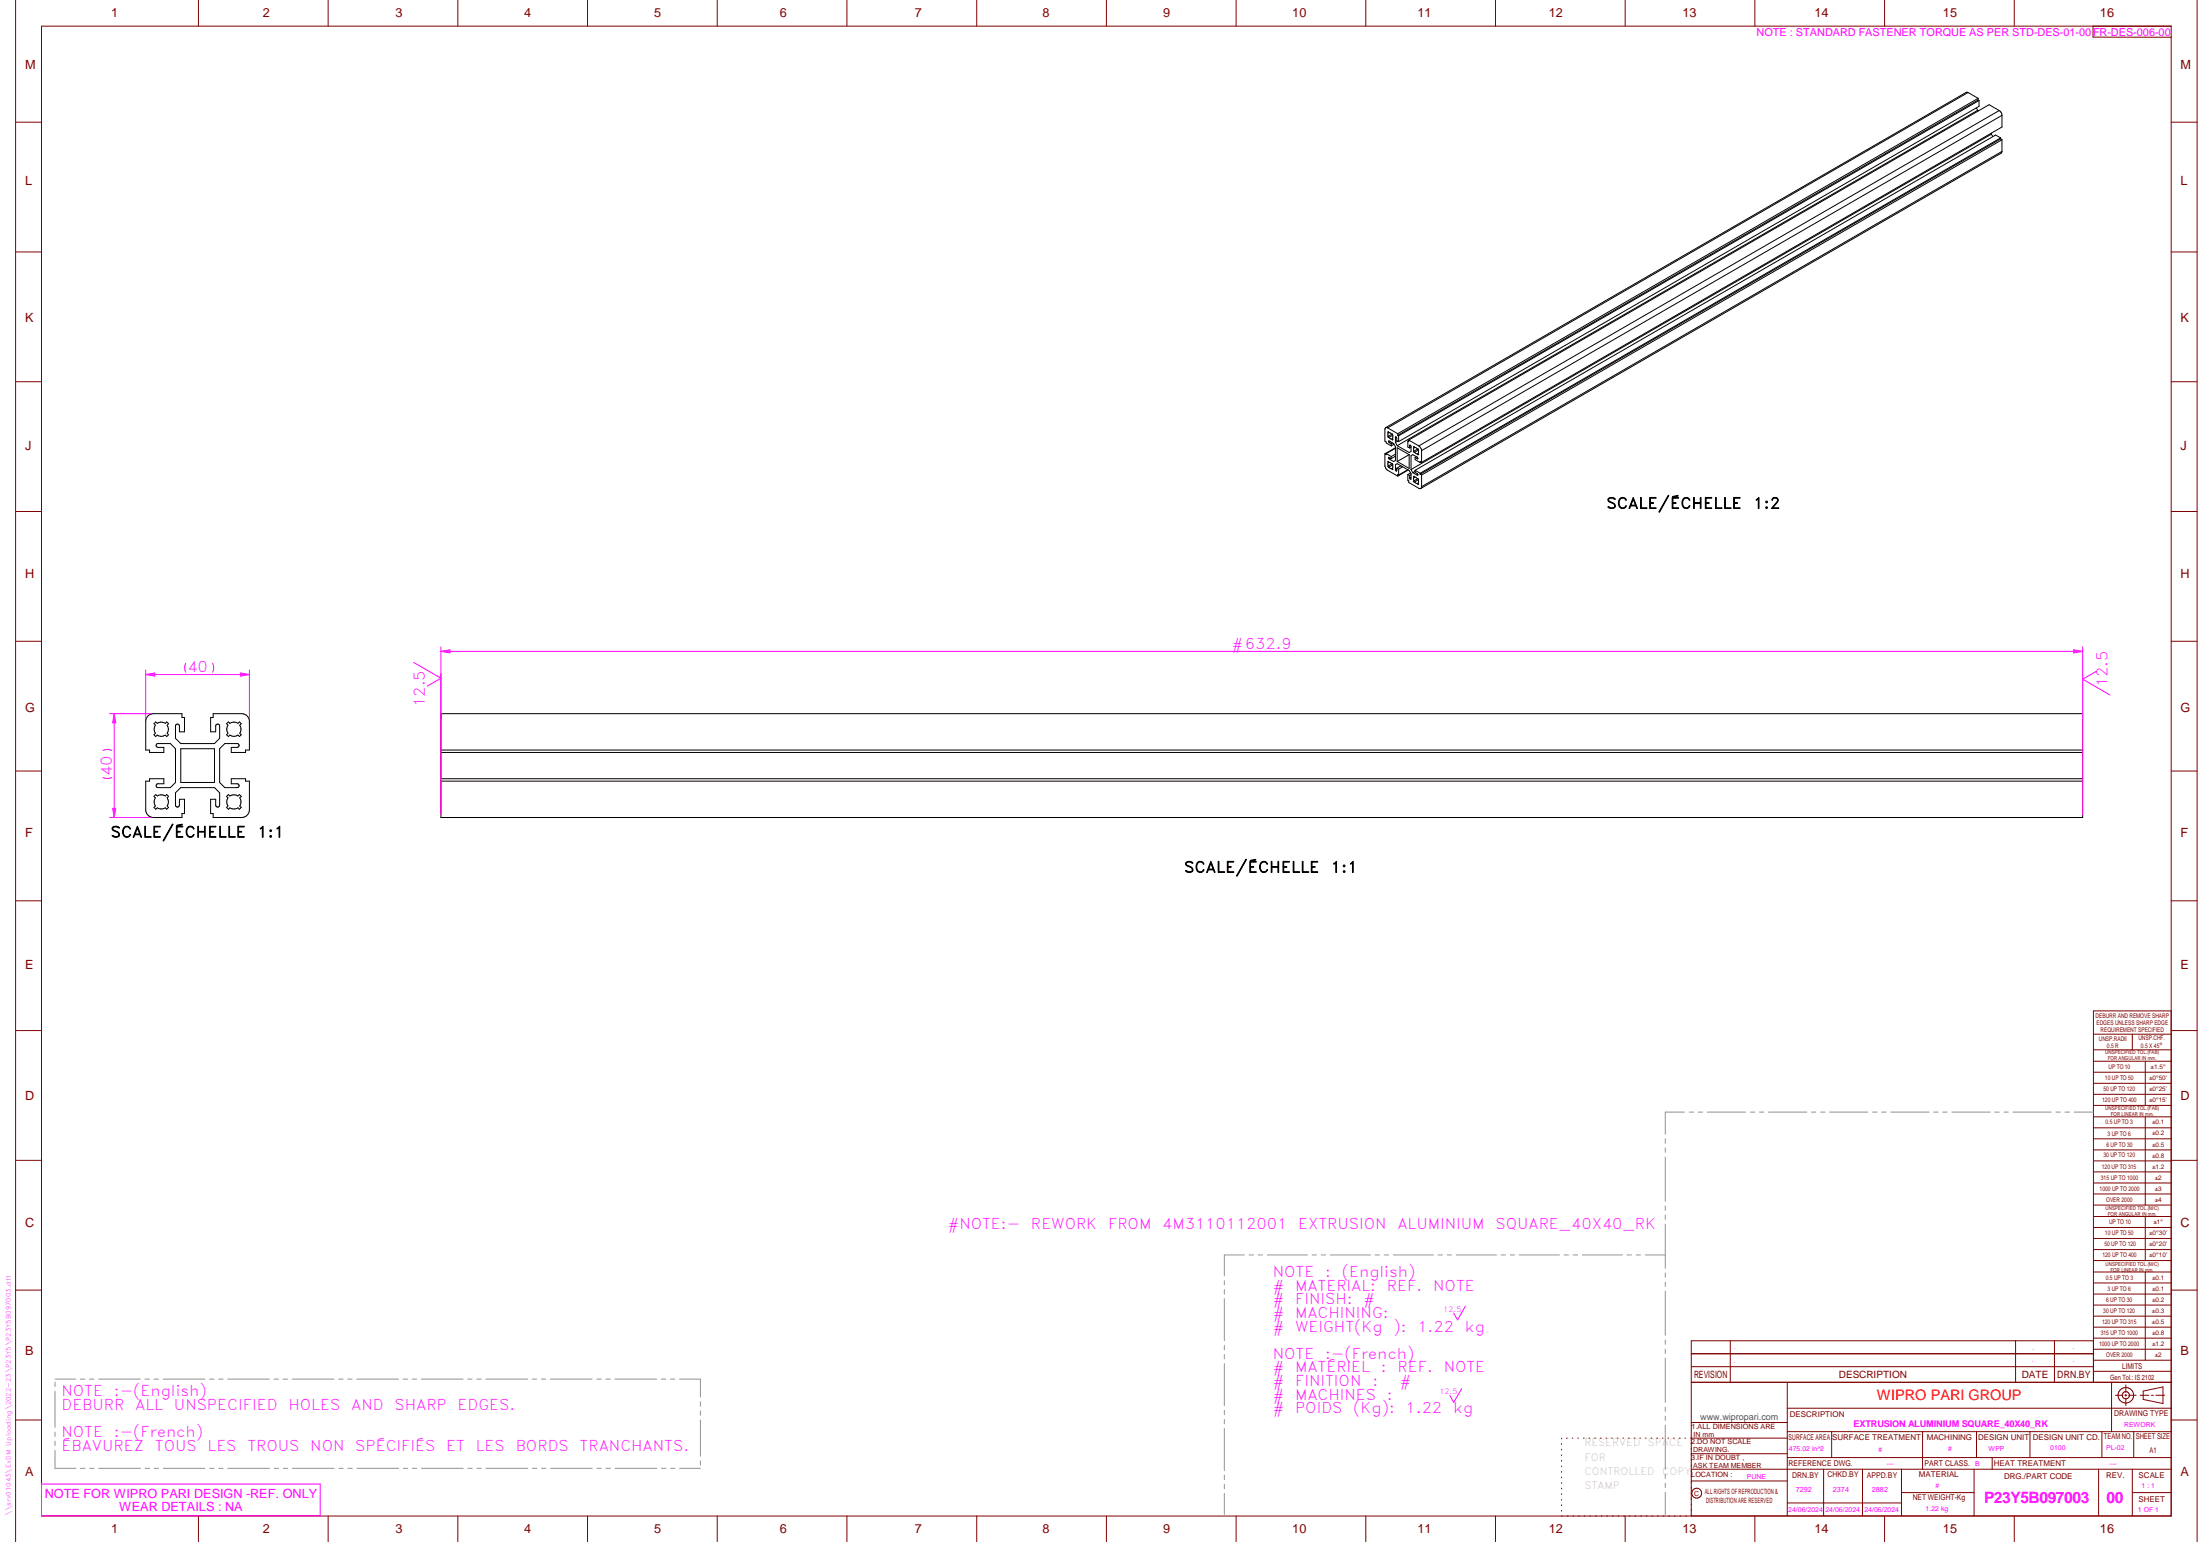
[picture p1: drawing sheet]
<svg xmlns="http://www.w3.org/2000/svg" width="848mm" height="594mm" viewBox="0 0 848 594" stroke-linecap="round" stroke-linejoin="round" font-family="sans-serif">
<g fill="none" stroke="#800000" stroke-width=".39">
<path d="M6 .1v593.9M16 10.1h821v574h-821zM76.5 .1v10M126.5 .1v10M176.5 .1v10M226.5 .1v10M276.5 .1v10M326.5 .1v10M376.5 .1v10M426.5 .1v10M476.5 .1v10M526.5 .1v10"/>
<path d="M576.5 .1v10M626.5 .1v10M676.5 .1v10M726.5 .1v10M776.5 .1v10M806.8 10.1v4.2l30.2 .1M847 .1v593.9M6 47.1h10M837 47.1h10M6 97.1h10M837 97.1h10M6 147.1h10"/>
<path d="M837 147.1h10M6 197.1h10M837 197.1h10M6 247.1h10M837 247.1h10M6 297.1h10M837 297.1h10M6 347h10M837 347h10M6 397h10M807 398.4h30M822 398.4v6.1"/>
<path d="M837 397h10M837 389.5h-30v143.1M807 404.5h30M807 408.9h30M807 413.1h30M807 417.4h30M827 408.9v17M807 421.6h30M807 425.9h30M807 430.3h30M807 434.5h30M807 438.7h30"/>
<path d="M827 430.3v34M6 447h10M807 443h30M807 447.3h30M807 451.5h30M807 455.8h30M807 460h30M837 447h10M807 464.3h30M807 468.7h30M807 472.9h30M807 477.1h30"/>
<path d="M827 468.7v16.9M6 497h10M807 481.4h30M807 485.6h30M807 490.1h30M807 494.3h30M807 498.6h30M827 490.1v33.9M837 497h10M667 516.6v16M777 516.6v16M792 516.6v16"/>
<path d="M807 502.8h30M807 507.1h30M807 511.3h30M807 515.5h30M807 519.8h30M807 516.6h-155v67.5M652 532.6h185.2M652 521.5h155M652 526.5h155M689 532.6v51.4M807 524h30M807 528.3h30"/>
<path d="M814 532.6v19M815.5 537.5h2.8M819.1 537.5h.7M819.5 533.5v2.9M819.5 537.2v.7M819.5 538.7v2.8M820.6 537.5h2.9M825 537.5h3.4M826.2 535.9l7.6-1.6v6.4l-7.6-1.5zM829.3 537.5h.8M831 537.5h3.5M6 547.1h10"/>
<path d="M602 554.1v.3M602 556.2v.3M602 558.3v.3M603.8 554.1h.4M606 554.1h.3M608.2 554.1h.3M610.4 554.1h.3M612.6 554.1h.3M614.7 554.1h.3M616.9 554.1h.3M619.1 554.1h.3M621.2 554.1h.3"/>
<path d="M623.4 554.1h.3M625.6 554.1h.3M627.8 554.1h.3M629.9 554.1h.4M632.1 554.1h.3M634.3 554.1h.3M636.5 554.1h.3M638.6 554.1h.3M640.8 554.1h.3M643 554.1h.3M645.2 554.1h.3M647.3 554.1h.4"/>
<path d="M649.5 554.1h.3M652 548h37M689 542.5h148M689 551.6h148M689 554.1h-37.3M706.1 551.6v10M741.1 551.6v14.4M761.9 551.6v10M782.5 551.6v10M810.3 551.6v10M822.5 551.6v10M837 547.1h10"/>
<path d="M602 560.5v.3M602 562.6v.3M602 564.8v.3M602 566.9v.3M602 569v.3M602 571.2v.3M602 573.3v.4M602 575.5v.3M602 577.6v.3M602 579.8v.3M652 570.6h37M652 560.1h37"/>
<path d="M689 561.6h148M689 579h44M703 566v18M718 566v18M733 575.1h28M733 566v18M761 566v18M768 561.6v4.4M809 566v18M822 566v18M822 575.1h15M837 566h-185"/>
<path d="M76.5 584.1v9.9M126.5 584.1v9.9M176.5 584.1v9.9M226.5 584.1v9.9M276.5 584.1v9.9M326.5 584.1v9.9M376.5 584.1v9.9M426.5 584.1v9.9M476.5 584.1v9.9M526.5 584.1v9.9M576.5 584.1v9.9M602 581.9v.3"/>
<path d="M626.5 584.1v9.9M652 584h185M676.5 584.1v9.9M726.5 584.1v9.9M776.5 584.1v9.9"/>
<circle cx="819.5" cy="537.5" r="2.99"/>
<circle cx="819.5" cy="537.5" r="1.39"/>
<circle cx="654.1" cy="575.3" r="1.9"/>
</g>
<path d="M56.2 259.9l3.4-.6v1.2zM56.2 258.1v18.8M71.6 255.5a3.8 3.8 0 0 0 0 3.5M82 255.5a3.8 3.8 0 0 1 0 3.5M96.1 258.1v18.8M564.9 503.2l-3 5.3-1.5-2.6M563.5 535l-3.1 5.3-1.5-2.7M16 571.8h107.4v12.2h-107.4z" fill="none" stroke="#f0f" stroke-width=".39"/>
<g fill="none" stroke="#949494" stroke-width=".39">
<path d="M641.9 438.7v1.8M649.4 428.5h-7.5v8.5M651.2 428.5h1.7M654.6 428.5h1.8M658.2 428.5h14.7M674.7 428.5h1.7M678.2 428.5h1.7M681.7 428.5h14.8M698.3 428.5h1.7M701.8 428.5h1.7M705.3 428.5h14.7M721.9 428.5h1.7"/>
<path d="M725.3 428.5h1.8M728.9 428.5h14.7M745.4 428.5h1.7M748.9 428.5h1.7M752.4 428.5h14.8M769 428.5h1.7M772.5 428.5h1.7M776 428.5h14.7M792.6 428.5h1.7M796 428.5h1.8M799.5 428.5h7.4M641.9 442.3v1.6"/>
<path d="M641.9 445.8v17M641.9 464.6v1.7M641.9 468.1v1.7M641.9 471.6v17.1M472 493.4v1.6M472 496.8v1.8M479.7 483.5h-7.7v8M481.5 483.5h1.7M485 483.5h1.7M488.5 483.5h15.5M505.8 483.5h1.7M509.3 483.5h1.7"/>
<path d="M512.8 483.5h15.5M530.1 483.5h1.7M533.6 483.5h1.7M537.1 483.5h15.5M554.4 483.5h1.7M557.9 483.5h1.7M561.4 483.5h15.5M578.7 483.5h1.6M582.2 483.5h1.7M585.6 483.5h15.5M603 483.5h1.6M606.4 483.5h1.8"/>
<path d="M609.9 483.5h15.5M627.2 483.5h1.7M630.7 483.5h1.7M634.2 483.5h7.7M641.9 490.4v1.7M641.9 493.9v1.7M641.9 497.4v17.1M472 500.3v16.3M472 518.3v1.8M641.9 516.3v1.6M641.9 519.8v1.7M472 521.8v1.7"/>
<path d="M472 525.4v16.2M641.9 523.2v17.1M472 543.3v1.7M472 546.9v1.7M472 550.3v16.2M641.9 542.1v1.7M641.9 545.6v1.7M641.9 549.1v17M472 568.3v1.8M472 571.8v1.7M472 575.4v8.1M641.9 567.9v1.7"/>
<path d="M641.9 571.4v1.8M641.9 574.9v8.6"/>
</g>
<path d="M57.3 275.6l1.8-.6h11v1.4h1v5.5h-1.9v-2.2l-.3-.6h-1l-.3 .6v4.7l2.1 2.1h13l2-2.1v-4.7l-.3-.6h-1l-.3 .6v2.2h-1.9v-5.5h1v-1.4h11a2.92 2.92 0 0 1 2.9 3v11h-1.4v.9h-5.5v-1.9l2.5-.1a.73 .73 0 0 0 .5-.9 .73 .73 0 0 0-.8-.5h-4.7l-2 2v13l2 1.9h5a.73 .73 0 0 0 .5-.9 .73 .73 0 0 0-.8-.5h-2.2v-2h5.5v.9h1.4v11.1a2.98 2.98 0 0 1-2.9 3h-11v-1.6h-1v-5.5h1.9l.1 2.6a.75 .75 0 0 0 .9 .4 .75 .75 0 0 0 .6-.7v-4.8l-2-2h-13l-2.1 2 .1 5.1a.75 .75 0 0 0 .9 .4 .75 .75 0 0 0 .6-.7v-2.3h1.9v5.5h-1v1.6h-11a3 3 0 0 1-2.9-3v-11.1h1.5v-.9h5.5v2h-2.3a.74 .74 0 0 0-.7 .7 .74 .74 0 0 0 .7 .7h4.8l1.9-1.9v-13l-1.9-2h-4.8a.74 .74 0 0 0-.7 .7 .74 .74 0 0 0 .7 .8h2.3v1.9h-5.5v-.9h-1.5v-11.7zM59.4 278.8l.6-.7 .6 .6a2.71 2.71 0 0 1 3.1 0l.6-.6 .7 .7-.6 .6a2.71 2.71 0 0 1 0 3.1l.6 .6-.7 .7-.6-.6a2.71 2.71 0 0 1-3.1 0l-.6 .6-.6-.7 .5-.6a2.71 2.71 0 0 1 0-3.1zM87.3 278.8l.8-.7 .5 .6a2.76 2.76 0 0 1 3.1 0l.6-.6 .7 .7-.6 .6a2.71 2.71 0 0 1 0 3.1l.6 .6-.7 .7-.6-.6a2.76 2.76 0 0 1-3.1 0l-.5 .6-.8-.7 .6-.6a2.71 2.71 0 0 1 0-3.1zM170 275h632.9v40h-632.9zM69.7 288.5h13v13h-13zM170 289.9h632.9M170 289h632.9M60 306.1l.6 .6 1.9-.5 1.2 .5 .6-.6 .7 .7-.6 .6a2.76 2.76 0 0 1 0 3.1l.6 .6-.7 .7-.6-.6-1.9 .5-1.2-.5-.6 .6-.6-.7 .5-.6a2.76 2.76 0 0 1 0-3.1l-.5-.6zM87.3 306.8l.8-.7 .5 .6 1.2-.5 1.9 .5 .6-.6 .7 .7-.6 .6a2.76 2.76 0 0 1 0 3.1l.6 .6-.7 .7-.6-.6-1.2 .5-1.9-.5-.5 .6-.8-.7 .6-.6a2.76 2.76 0 0 1 0-3.1zM170 300h632.9M170 300.9h632.9" fill="none" stroke="#000" stroke-width=".39"/>
<path d="M56.2 259.9l3.4-.6v1.2z" fill="#f0f"/>
<path d="M92.7 259.3l3.4 .6-3.4 .6z" fill="none" stroke="#f0f" stroke-width=".39"/>
<path d="M92.7 259.3l3.4 .6-3.4 .6z" fill="#f0f"/>
<path d="M56.2 259.9h39.9M42.3 275h15.8M43.1 289.1a3.8 3.8 0 0 0-3.4 0M43.1 299.6a4.1 4.1 0 0 1-3.4 0M42.3 315h15.8M43.4 311.4h1.2l-.6 3.6z" fill="none" stroke="#f0f" stroke-width=".39"/>
<path d="M43.4 311.4h1.2l-.6 3.6z" fill="#f0f"/>
<path d="M44 275l.6 3.5h-1.2z" fill="none" stroke="#f0f" stroke-width=".39"/>
<path d="M44 275l.6 3.5h-1.2z" fill="#f0f"/>
<path d="M170 249.2v64.7M170 251l3.4-.6v1.1zM802.9 249.2v64.7M44 275v40" fill="none" stroke="#f0f" stroke-width=".39"/>
<path d="M170 251l3.4-.6v1.1z" fill="#f0f"/>
<path d="M799.3 250.4l3.6 .6-3.6 .5z" fill="none" stroke="#f0f" stroke-width=".39"/>
<path d="M799.3 250.4l3.6 .6-3.6 .5z" fill="#f0f"/>
<path d="M159.5 255.2l10.5 6.1-5.3 3M170 251h632.9M170 259.5v17.4M802.9 259.9v17M808.1 258.7l-5.2 3 10.5 6.1" fill="none" stroke="#f0f" stroke-width=".39"/>
<g fill="none" stroke="#000" stroke-width=".39">
<path d="M758.7 35.6h-.8l-223.7 129.2M758.7 35.6l3.9 2.3M758.7 35.6l-223.8 129.2M762.6 38.5l.3 .2M762.6 37.9v.6M762.6 37.9l-223.8 129.2M762.6 38.5l-223.8 129.2M762.9 38.7v2.3l-223.7 129.1M762.9 38.7l-223.7 129.2M761.8 41.6l.6 .9M762.4 42.5l.3 .2M762.4 42.5l-223.8 129.2"/>
<path d="M767.7 51.7l.5 .9M767.7 51.3v.4M767.7 51.7l-223.8 129.2M770.7 42.6l.9 1 .1 .8M770.7 42.6l-3.9-2.3-223.7 129.2M770.7 42.6l-223.8 129.2M771.2 53.1l-1.9-1.1-223.8 129.2M771.2 53.1v.4M771.2 53.5l.5 .3M771.2 53.1l-223.7 129.2M771.2 53.5l-223.7 129.2M771.7 44.4v4.5l-223.7 129.2"/>
<path d="M771.7 53.8v4.5M771.7 58.3l-.3 .7-223.7 129.2M771.7 44.4l-223.7 129.2M771.7 53.8l-223.7 129.2M771.7 58.3l-223.7 129.2M533.9 174.8v4.5l.4 1.3 4.5 2.8M534.4 174.8l1.9 1.1M534.4 174.8v.4l-.5-.4M534.9 164.8l-.6-.1-.4 .4v4.9l.5 .3v.3l1.9 1.2M534.9 164.8l3.9 2.3M535.2 178.2v1.3M535.2 179.5l-.2 .1 .2 .4h.2"/>
<path d="M535.2 168.1l-.2 .1 .2 .4 .2-.1M535.2 166.8v1.3M535.4 180l1.1 .6M535.4 178.1l-.2-.3-.2 .1 .2 .3M535.4 166.7l1.1 .6M535.4 166.7l-.2-.4-.2 .2 .2 .3M535.4 168.5l1.1 .7M535.4 178.1l1.1 .6M535.4 178.1l-.2 .1M535.4 166.7l-.2 .1M535.5 170.5l-.1-.6 1.8 1 .7 1.2v5.3l-.7 .4-1.7-1M535.5 170.5l.8 .5"/>
<path d="M536.1 170.2l-.6 .3M536.1 176.5l-.6 .3M536.3 176.7l-.9-.5 .1 .6M536.3 171v.8M536.3 175.9v.8M536.5 167.3l.2-.1 .1 .5M536.5 178.7l.2-.1 .1 .6M536.5 178.7l-1.3 .8M536.5 167.3l-1.3 .8M536.8 179.2v1.2M536.8 169l.2 .4-.3 .1-.2-.3M536.8 167.7v1.3"/>
<path d="M536.8 179.2l-1.4 .8M536.8 169l-.3 .2M536.8 167.7l-1.4 .8M536.9 170.7l-.6 .3M537.4 171.2l-1.1 .6M537.9 168.5v2M537.9 170.5l.7 1.2M537.9 172.5l-4 2.3M537.9 175l-1.6 .9M537.9 175.8l-1.6 .9M537.9 172.7l-3.5 2.1M538.1 168.4l.3 .2v1.2l.8 .3"/>
<path d="M538.1 168.4l-.2 .1M538.2 168.4l-.3 .1M538.6 171.7l4.6 2.6 .7-.4v-2.1l-.3-.3-.2 .2M538.8 167.7l.4 .2M538.8 167.1v.6M538.8 170l-.9 .5M539.2 167.9v2.2M540 179.5l-1.6 .9M540.7 179.8l-1.5 1M542.7 170v2.2l.7 .4M543.1 169.5v.6l-.4-.1M543.1 169.5l3.8 2.3"/>
<path d="M543.1 169.8l-.4 .2M543.2 175.2l-4.6-2.7v5.3M543.2 175.2v5.3l-4.6-2.7M543.2 175.2l-4.6 2.6M543.4 171.7v.9M543.6 171.5l-.2 .2M543.9 172.3l-.5 .3M545.1 173.8l-.2 .1 .2 .4 .2-.1M545.1 172.5v1.3M545.3 172.4l1.1 .6M545.3 172.4l-.2-.4-.2 .2 .2 .3M545.3 174.2l1.1 .7"/>
<path d="M545.3 172.4l-.2 .1M545.5 176.3v.8l2 1.1M545.5 176.3l.8 .4M546.1 176l-.6 .3M546.3 176.7l.3-.2-.3-.4-1.7-.9-.7 .4v5.3M546.4 173l.2-.1 .1 .5M546.4 173l-1.3 .8M546.6 176.6l-.3 .1M546.7 174.7l.2 .4-.3 .1-.2-.3M546.7 173.4v1.3M546.7 174.7l-.3 .2M546.7 173.4l-1.4 .8"/>
<path d="M546.9 171.8l.9 1 .2 .8M547.8 178l-.3 .2M548 178.1l-.5-.3v.4M548 173.6v4.5M536.8 180.4l.2 .4-.3 .1-.2-.3M536.8 180.4l-.3 .2M537.9 181v-2l.7-.4 4.6 2.7 .7 1.2v2.1l-.5-.4M538.4 180.4v1l-.5-.4M538.4 180.4l.8 .4M538.4 180.7l-.5 .3M539.2 180.8v2.2M539.2 183l-.4-.2v.6"/>
<path d="M542.7 181l-3.5 2M542.7 182.8v2.3l.4 .2v.6l4.1 2.4 .6-.2 .2-.6M542.7 182.8l.7 .4M542.9 181.1l-4.1 2.3M543.4 183.2v1M543.8 182.2l-1.1 .6M543.9 180.9l.7 1.2M543.9 182.9l-.5 .3M543.9 183.9l-.5 .2M544.6 182.1l1.7 .9M545.1 183.9v1.4M545.1 185.3h-.2l.2 .5 .2-.1"/>
<path d="M545.3 185.7l1.1 .6M545.3 183.8l1.1 .6M545.3 183.8l-.2-.3-.2 .1 .2 .3M545.3 183.8l-.2 .1M545.5 181.2v.8l1 .6 .1 .4h-.3M545.5 181.2l2 1.1M545.5 181.6l-.9 .5M546.4 184.4l.2-.1 .1 .6M546.4 184.4l-1.3 .9M546.6 182.9l-.3 .1M546.7 184.9v1.2M546.7 186.1l.2 .4-.3 .1-.2-.3"/>
<path d="M546.7 186.1l-.3 .2M546.7 184.9l-1.4 .8M547.5 182.3v.4M547.5 182.7l.5 .3M548 183v4.5"/>
</g>
<g fill="none" stroke="#949494" stroke-width=".39">
<path d="M21.2 531.3h8M21.2 532.5v1.7M21.2 536v14M31 531.3h1.7M34.5 531.3h1.7M38 531.3h16.1M55.9 531.3h1.7M59.4 531.3h1.7M62.9 531.3h16.1M80.8 531.3h1.7M84.3 531.3h1.7M87.8 531.3h16"/>
<path d="M105.7 531.3h1.7M109.1 531.3h1.8M112.6 531.3h16.1M130.6 531.3h1.6M134 531.3h1.8M137.5 531.3h16.1M155.4 531.3h1.7M158.9 531.3h1.7M162.4 531.3h16.1M180.3 531.3h1.7M183.8 531.3h1.7M187.3 531.3h16.1"/>
<path d="M205.2 531.3h1.7M208.7 531.3h1.7M212.2 531.3h16.1M230.1 531.3h1.7M233.6 531.3h1.7M237.1 531.3h16.1M254.9 531.3h1.8M258.4 531.3h1.7M262 531.3h8v7M21.2 558.8v6.9h8.1M21.2 551.7v1.7M21.2 555.2v1.7"/>
<path d="M270 540v1.8M270 543.6v1.7M270 547.1v13.9M31 565.7h1.8M34.5 565.7h1.7M38.1 565.7h16M55.9 565.7h1.8M59.4 565.7h1.7M62.9 565.7h16.1M80.8 565.7h1.7M84.3 565.7h1.7M87.8 565.7h16.1"/>
<path d="M105.7 565.7h1.7M109.2 565.7h1.7M112.7 565.7h16.1M130.6 565.7h1.7M134.1 565.7h1.7M137.6 565.7h16.1M155.4 565.7h1.8M159 565.7h1.7M162.5 565.7h16.1M180.3 565.7h1.7M183.9 565.7h1.6M187.3 565.7h16.2"/>
<path d="M205.2 565.7h1.7M208.7 565.7h1.7M212.2 565.7h16.1M230.1 565.7h1.7M233.6 565.7h1.7M237.1 565.7h16.1M255 565.7h1.7M258.5 565.7h1.7M262 565.7h8M270 562.8v1.7"/>
</g>
<g font-size="6" fill="#f0f">
<text x="764.8" y="578.9">P23Y5B097003</text>
<text x="812.1" y="578.9">00</text>
</g>
<g font-size="5.7">
<text x="619.3" y="195.9">SCALE/ÉCHELLE</text>
<text x="675.8" y="195.9">1:2</text>
<text x="42.6" y="322.6">SCALE/ÉCHELLE</text>
<text x="99.2" y="322.6">1:1</text>
<text x="456.4" y="336.1">SCALE/ÉCHELLE</text>
<text x="513" y="336.1">1:1</text>
</g>
<g font-size="5.7" fill="#f0f">
<text x="474.8" y="250.1">#632.9</text>
<text x="72.2" y="259">40</text>
<text x="812.5" y="264.7" transform="rotate(-90 812.5 264.7)">12.5</text>
<text x="163.8" y="272.4" transform="rotate(-90 163.8 272.4)">12.5</text>
<text x="43.1" y="298.9" transform="rotate(-90 43.1 298.9)">40</text>
<text x="365.4" y="473.5">#NOTE:-</text>
<text x="397.4" y="473.5">REWORK</text>
<text x="427.1" y="473.5">FROM</text>
<text x="448" y="473.5">4M3110112001</text>
<text x="500.4" y="473.5">EXTRUSION</text>
<text x="538.7" y="473.5">ALUMINIUM</text>
<text x="576.4" y="473.5">SQUARE_40X40_RK</text>
<text x="490.6" y="492">NOTE</text>
<text x="510.8" y="492">:</text>
<text x="517.3" y="492">(English)</text>
<text x="490.6" y="497.2">#</text>
<text x="499.2" y="497.2">MATERIAL:</text>
<text x="534.7" y="497.2">REF.</text>
<text x="552.5" y="497.2">NOTE</text>
<text x="490.6" y="502.5">#</text>
<text x="499.2" y="502.5">FINISH:</text>
<text x="525.6" y="502.5">#</text>
<text x="490.6" y="507.7">#</text>
<text x="499.2" y="507.7">MACHINING:</text>
<text x="490.6" y="513">#</text>
<text x="499.2" y="513">WEIGHT(Kg</text>
<text x="537.2" y="513">):</text>
<text x="546.4" y="513">1.22</text>
<text x="564.7" y="513">kg</text>
<text x="490.6" y="523.5">NOTE</text>
<text x="510.8" y="523.5">:-(French)</text>
<text x="490.6" y="528.7">#</text>
<text x="490.6" y="534">#</text>
<text x="499.2" y="528.7">MATÉRIEL</text>
<text x="499.2" y="534">FINITION</text>
<text x="529" y="534">:</text>
<text x="532.3" y="528.7">:</text>
<text x="538.7" y="528.7">REF.</text>
<text x="539.6" y="534">#</text>
<text x="556.5" y="528.7">NOTE</text>
<text x="23.7" y="538">NOTE</text>
<text x="43.9" y="538">:-(English)</text>
<text x="490.6" y="539.2">#</text>
<text x="499.2" y="539.2">MACHINES</text>
<text x="534.7" y="539.2">:</text>
<text x="23.7" y="543.3">DEBURR</text>
<text x="52.2" y="543.3">ALL</text>
<text x="67.1" y="543.3">UNSPECIFIED</text>
<text x="111.2" y="543.3">HOLES</text>
<text x="135.4" y="543.3">AND</text>
<text x="152" y="543.3">SHARP</text>
<text x="176.4" y="543.3">EDGES.</text>
<text x="490.6" y="544.5">#</text>
<text x="499.2" y="544.5">POIDS</text>
<text x="521.7" y="544.5">(Kg):</text>
<text x="541.9" y="544.5">1.22</text>
<text x="560.1" y="544.5">kg</text>
<text x="23.7" y="553.8">NOTE</text>
<text x="43.9" y="553.8">:-(French)</text>
<text x="23.7" y="559">ÉBAVUREZ</text>
<text x="59.7" y="559">TOUS</text>
<text x="80" y="559">LES</text>
<text x="95.4" y="559">TROUS</text>
<text x="119.6" y="559">NON</text>
<text x="137" y="559">SPÉCIFIÉS</text>
<text x="172.1" y="559">ET</text>
<text x="183.4" y="559">LES</text>
<text x="198.8" y="559">BORDS</text>
<text x="223.4" y="559">TRANCHANTS.</text>
</g>
<text font-size="5.6" fill="#f00" x="723.5" y="539.3">WIPRO PARI GROUP</text>
<g font-size="4.9" fill="#800000">
<text x="42.9" y="6.6">1</text>
<text x="101.3" y="6.7">2</text>
<text x="152.5" y="6.7">3</text>
<text x="202.1" y="6.7">4</text>
<text x="252.1" y="6.7">5</text>
<text x="300.6" y="6.7">6</text>
<text x="352.6" y="6.7">7</text>
<text x="401.9" y="6.7">8</text>
<text x="448.4" y="6.7">9</text>
<text x="498.1" y="6.7">10</text>
<text x="546.4" y="6.7">11</text>
<text x="597" y="6.7">12</text>
<text x="648.5" y="6.6">13</text>
<text x="699.4" y="6.6">14</text>
<text x="749" y="6.7">15</text>
<text x="809.5" y="6.6">16</text>
<text x="9.7" y="26.7">M</text>
<text x="840.6" y="26.7">M</text>
<text x="9.7" y="71.4">L</text>
<text x="840.6" y="71.4">L</text>
<text x="9.7" y="124.2">K</text>
<text x="840.6" y="124.2">K</text>
<text x="9.7" y="173.4">J</text>
<text x="840.6" y="173.4">J</text>
<text x="9.7" y="222.7">H</text>
<text x="840.6" y="222.7">H</text>
<text x="9.7" y="274.3">G</text>
<text x="840.6" y="274.3">G</text>
<text x="9.7" y="322.6">F</text>
<text x="840.6" y="322.6">F</text>
<text x="9.7" y="373.3">E</text>
<text x="840.6" y="373.3">E</text>
<text x="9.7" y="423.8">D</text>
<text x="840.6" y="423.8">D</text>
<text x="9.7" y="472.8">C</text>
<text x="840.6" y="472.8">C</text>
<text x="9.7" y="522.1">B</text>
<text x="840.6" y="522.1">B</text>
<text x="9.7" y="568.7">A</text>
<text x="840.6" y="568.7">A</text>
<text x="42.9" y="590.6">1</text>
<text x="101.3" y="590.7">2</text>
<text x="152.5" y="590.7">3</text>
<text x="202.1" y="590.7">4</text>
<text x="252.1" y="590.7">5</text>
<text x="300.6" y="590.7">6</text>
<text x="352.6" y="590.7">7</text>
<text x="401.9" y="590.7">8</text>
<text x="448.4" y="590.7">9</text>
<text x="498.1" y="590.7">10</text>
<text x="546.4" y="590.7">11</text>
<text x="597" y="590.7">12</text>
<text x="648.5" y="590.6">13</text>
<text x="699.4" y="590.5">14</text>
<text x="749" y="590.7">15</text>
<text x="809.5" y="590.5">16</text>
</g>
<g font-size="4.9" fill="#f0f">
<text x="17.2" y="577">NOTE FOR WIPRO PARI DESIGN -REF. ONLY</text>
<text x="45.9" y="582.3">WEAR DETAILS : NA</text>
</g>
<text font-size="4.2" fill="#f0f" x="677.1" y="13.9">NOTE : STANDARD FASTENER TORQUE AS PER STD-DES-01-00FR-DES-006-00</text>
<g font-size="3.9" fill="#800000">
<text x="653" y="530.9">REVISION</text>
<text x="708.9" y="530.9">DESCRIPTION</text>
<text x="779.4" y="530.9">DATE</text>
<text x="793.1" y="530.9">DRN.BY</text>
</g>
<g font-size="3.9" fill="#c0c0c0">
<text x="610.8" y="557.1">RESERVED</text>
<text x="635.2" y="557.1">SPACE</text>
<text x="610.8" y="562.7">FOR</text>
<text x="610.8" y="568.3">CONTROLLED</text>
<text x="640.7" y="568.3">COPY</text>
<text x="610.8" y="573.8">STAMP</text>
</g>
<text font-size="3.6" fill="#f0f" x="714.5" y="549.8">EXTRUSION ALUMINIUM SQUARE_40X40_RK</text>
<text font-size="3.5" fill="#00f" x="655.4" y="547.1">www.wipropari.com</text>
<g font-size="3.1" fill="#800000">
<text x="818.1" y="527.3">LIMITS</text>
<text x="815" y="545.5">DRAWING TYPE</text>
<text x="690" y="546.1">DESCRIPTION</text>
<text x="689.5" y="554.6">SURFACE AREA</text>
<text x="706.2" y="554.6">SURFACE TREATMENT</text>
<text x="742.7" y="554.6">MACHINING</text>
<text x="762.5" y="554.6">DESIGN UNIT</text>
<text x="783.6" y="554.6">DESIGN UNIT CD.</text>
<text x="811" y="554.4">TEAM NO.</text>
<text x="823.3" y="554.5">SHEET SIZE</text>
<text x="828.6" y="559.9">A1</text>
<text x="689.4" y="564.9">REFERENCE DWG.</text>
<text x="690.8" y="569.3">DRN.BY</text>
<text x="704.4" y="569.2">CHKD.BY</text>
<text x="719.6" y="569.3">APPD.BY</text>
<text x="739.7" y="569.1">MATERIAL</text>
<text x="741.8" y="564.7">PART CLASS.</text>
<text x="768.6" y="564.7">HEAT TREATMENT</text>
<text x="772.5" y="569.7">DRG./PART CODE</text>
<text x="811.9" y="569.3">REV.</text>
<text x="824.4" y="569.4">SCALE</text>
<text x="737.3" y="578">NET WEIGHT-Kg</text>
<text x="824.4" y="578.5">SHEET</text>
</g>
<text font-size="3" fill="#800000" x="832.4" y="403.9">°</text>
<g font-size="2.8" fill="#f0f">
<text x="556.3" y="505.4">12.5</text>
<text x="554.9" y="537.2">12.5</text>
<text x="692.2" y="575">7292</text>
<text x="706.5" y="574.9">2374</text>
<text x="721.6" y="575">2882</text>
</g>
<g font-size="2.8" fill="#800000">
<text x="813.4" y="531.5">Gen Tol.: IS 2102</text>
<text x="652.1" y="550.4">1.ALL DIMENSIONS ARE</text>
<text x="652" y="556.4">2.DO NOT SCALE</text>
<text x="652" y="562.5">3.IF IN DOUBT ,</text>
<text x="652" y="569.2">LOCATION :</text>
<text x="657.2" y="575.8">ALL RIGHTS OF REPRODUCTION &amp;</text>
<text x="657.7" y="579.2">DISTRIBUTION ARE RESERVED</text>
</g>
<g font-size="2.7" fill="#f0f">
<text x="818.8" y="549.9">REWORK</text>
<text x="689.6" y="559.1">475.02 in^2</text>
<text x="724.1" y="559.2">#</text>
<text x="751" y="559.1">#</text>
<text x="766.6" y="559">WPP</text>
<text x="790.3" y="558.8">0100</text>
<text x="811.9" y="558.8">PL-02</text>
<text x="673.4" y="569.6">PUNE</text>
<text x="727.4" y="564.9">---</text>
<text x="761.4" y="564.9">B</text>
<text x="813.3" y="564.9">---</text>
<text x="746.1" y="573.2">#</text>
<text x="825.6" y="573.4">1 : 1</text>
<text x="689.4" y="582.4">24/06/2024</text>
<text x="703.7" y="582.5">24/06/2024</text>
<text x="718.7" y="582.6">24/06/2024</text>
<text x="742.3" y="582.2">1.22 kg</text>
<text x="824.1" y="582.4">1 OF 1</text>
</g>
<g font-size="2.7" fill="#800000">
<text x="652.9" y="553.5">IN mm</text>
<text x="652.7" y="559.5">DRAWING.</text>
<text x="652.7" y="565.5">ASK TEAM MEMBER</text>
<text x="653.1" y="576.3">C</text>
</g>
<g font-size="2.5" fill="#800000">
<text x="807.8" y="392">DEBURR AND REMOVE SHARP</text>
<text x="808.2" y="394.8">EDGES UNLESS SHARP EDGE</text>
<text x="809.1" y="400.9">UNSP.RADII</text>
<text x="809.8" y="397.6">REQUIREMENT SPECIFIED</text>
<text x="824.4" y="400.7">UNSP.CHF.</text>
<text x="812.2" y="403.6">0.5 R</text>
<text x="825.3" y="403.9">0.5 X 45</text>
<text x="812.8" y="411.8">UP TO 10</text>
<text x="829.1" y="411.9">±1.5°</text>
<text x="811.4" y="416.1">10 UP TO 50</text>
<text x="828.5" y="416.1">±0°50'</text>
<text x="810.4" y="424.5">120 UP TO 400</text>
<text x="810.9" y="420.3">50 UP TO 120</text>
<text x="828.5" y="424.5">±0°15'</text>
<text x="828.5" y="420.3">±0°25'</text>
<text x="811.7" y="433.2">0.5 UP TO 3</text>
<text x="812.5" y="437.5">3 UP TO 6</text>
<text x="829.6" y="437.4">±0.2</text>
<text x="829.6" y="433.2">±0.1</text>
<text x="812" y="441.7">6 UP TO 30</text>
<text x="829.6" y="441.7">±0.5</text>
<text x="810.9" y="445.9">30 UP TO 120</text>
<text x="829.6" y="446">±0.8</text>
<text x="809.9" y="454.4">315 UP TO 1000</text>
<text x="810.3" y="450.2">120 UP TO 315</text>
<text x="829.6" y="450.2">±1.2</text>
<text x="830.7" y="454.4">±2</text>
<text x="809.4" y="458.7">1000 UP TO 2000</text>
<text x="830.6" y="458.7">±3</text>
<text x="811.9" y="463">OVER 2000</text>
<text x="830.7" y="463">±4</text>
<text x="813.1" y="471.6">UP TO 10</text>
<text x="830.1" y="471.6">±1°</text>
<text x="811.4" y="475.9">10 UP TO 50</text>
<text x="828.5" y="475.9">±0°30'</text>
<text x="810.4" y="484.4">120 UP TO 400</text>
<text x="811.2" y="480.1">50 UP TO 120</text>
<text x="828.5" y="484.4">±0°10'</text>
<text x="828.5" y="480.1">±0°20'</text>
<text x="811.7" y="493">0.5 UP TO 3</text>
<text x="812.4" y="497.2">3 UP TO 6</text>
<text x="829.6" y="497.3">±0.1</text>
<text x="829.6" y="493">±0.1</text>
<text x="811.9" y="501.5">6 UP TO 30</text>
<text x="829.6" y="501.5">±0.2</text>
<text x="810.8" y="505.8">30 UP TO 120</text>
<text x="829.6" y="505.8">±0.3</text>
<text x="809.8" y="514.3">315 UP TO 1000</text>
<text x="810.3" y="510.1">120 UP TO 315</text>
<text x="829.6" y="510">±0.5</text>
<text x="829.6" y="514.3">±0.8</text>
<text x="809.2" y="518.5">1000 UP TO 2000</text>
<text x="829.6" y="518.5">±1.2</text>
<text x="811.9" y="522.8">OVER 2000</text>
<text x="830.6" y="522.7">±2</text>
</g>
<g font-size="2.5" fill="#f0f">
<text x="668.4" y="519.9">.</text>
<text x="783.5" y="520">.</text>
<text x="799.1" y="519.9">.</text>
<text x="668.4" y="524.9">.</text>
<text x="783.3" y="524.8">.</text>
<text x="799.1" y="524.8">.</text>
</g>
<g font-size="2.4" fill="#f0f">
<text x="4.1" y="556.9" transform="rotate(-90 4.1 556.9)">Uploading\2022-23\P23Y5\P23Y5B097003.dft</text>
<text x="4.1" y="584.1" transform="rotate(-90 4.1 584.1)">\\srv01043\ExDM</text>
</g>
<g font-size="2.1" fill="#800000">
<text x="811.5" y="406.1">UNSPECIFIED TOL.(FAB)</text>
<text x="812.5" y="408.5">FOR ANGULAR IN mm.</text>
<text x="811.6" y="427.7">UNSPECIFIED TOL.(FAB)</text>
<text x="813.6" y="430.1">FOR LINEAR IN mm.</text>
<text x="811.7" y="466.1">UNSPECIFIED TOL.(M/C)</text>
<text x="812.5" y="468.5">FOR ANGULAR IN mm.</text>
<text x="811.7" y="487.6">UNSPECIFIED TOL.(M/C)</text>
<text x="813.6" y="489.9">FOR LINEAR IN mm.</text>
</g>
</svg>
